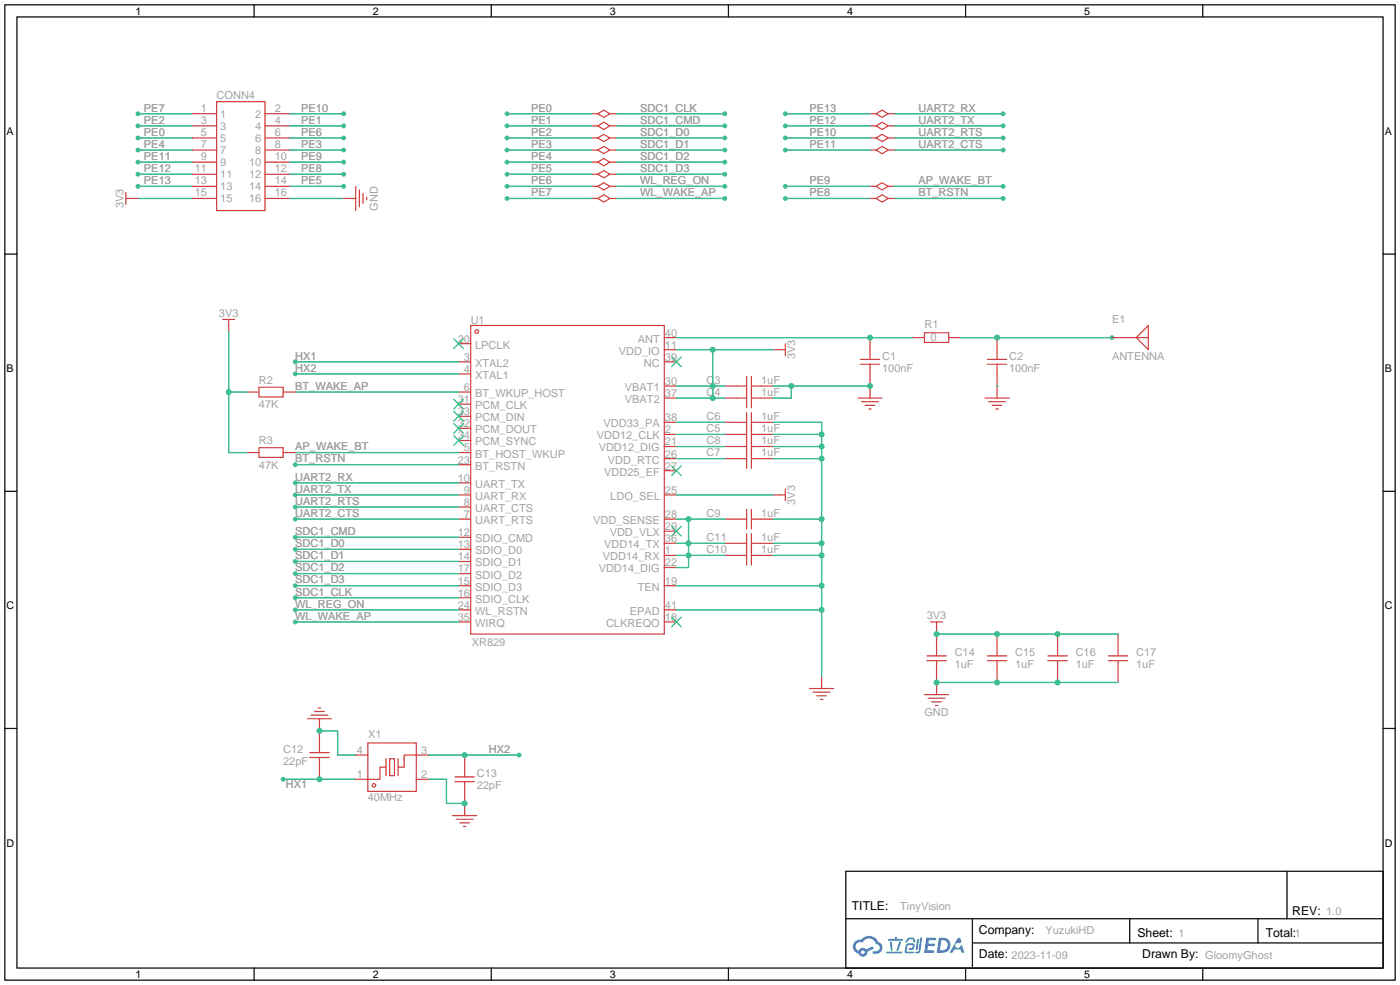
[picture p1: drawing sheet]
<svg xmlns="http://www.w3.org/2000/svg" width="294mm" height="207mm" viewBox="0 0 294 207" stroke-linecap="round" stroke-linejoin="round" font-family="sans-serif">
<g fill="#3dbd91">
<circle cx="62" cy="75.9" r=".51"/>
<circle cx="62" cy="78.5" r=".51"/>
<circle cx="62" cy="101.3" r=".51"/>
<circle cx="62" cy="103.9" r=".51"/>
<circle cx="62" cy="106.4" r=".51"/>
<circle cx="62" cy="109" r=".51"/>
<circle cx="62" cy="97.5" r=".51"/>
<circle cx="62" cy="112.8" r=".51"/>
<circle cx="62" cy="117.9" r=".51"/>
<circle cx="62" cy="120.4" r=".51"/>
<circle cx="62" cy="122.9" r=".51"/>
<circle cx="62" cy="125.5" r=".51"/>
<circle cx="62" cy="130.6" r=".51"/>
<circle cx="62" cy="115.3" r=".51"/>
<circle cx="233.4" cy="70.9" r=".51"/>
<circle cx="62" cy="128" r=".51"/>
<circle cx="59.4" cy="163.6" r=".51"/>
<circle cx="109" cy="158.5" r=".51"/>
<circle cx="72.1" cy="23.9" r=".51"/>
<circle cx="72.1" cy="26.4" r=".51"/>
<circle cx="72.1" cy="29" r=".51"/>
<circle cx="72.1" cy="31.5" r=".51"/>
<circle cx="72.1" cy="34" r=".51"/>
<circle cx="72.1" cy="36.6" r=".51"/>
<circle cx="72.1" cy="39.1" r=".51"/>
<circle cx="29" cy="29" r=".51"/>
<circle cx="29" cy="31.5" r=".51"/>
<circle cx="29" cy="34" r=".51"/>
<circle cx="29" cy="36.6" r=".51"/>
<circle cx="29" cy="23.9" r=".51"/>
<circle cx="29" cy="26.4" r=".51"/>
<circle cx="29" cy="39.1" r=".51"/>
<circle cx="210.6" cy="41.7" r=".51"/>
<circle cx="152.1" cy="41.7" r=".51"/>
<circle cx="152.1" cy="39.1" r=".51"/>
<circle cx="152.1" cy="36.6" r=".51"/>
<circle cx="152.1" cy="34" r=".51"/>
<circle cx="152.1" cy="31.5" r=".51"/>
<circle cx="152.1" cy="29" r=".51"/>
<circle cx="152.1" cy="26.4" r=".51"/>
<circle cx="106.4" cy="26.4" r=".51"/>
<circle cx="106.4" cy="29" r=".51"/>
<circle cx="106.4" cy="31.5" r=".51"/>
<circle cx="106.4" cy="34" r=".51"/>
<circle cx="106.4" cy="36.6" r=".51"/>
<circle cx="106.4" cy="39.1" r=".51"/>
<circle cx="106.4" cy="41.7" r=".51"/>
<circle cx="164.8" cy="41.7" r=".51"/>
<circle cx="152.1" cy="23.9" r=".51"/>
<circle cx="106.4" cy="23.9" r=".51"/>
<circle cx="210.6" cy="23.9" r=".51"/>
<circle cx="210.6" cy="26.4" r=".51"/>
<circle cx="210.6" cy="29" r=".51"/>
<circle cx="210.6" cy="31.5" r=".51"/>
<circle cx="164.8" cy="23.9" r=".51"/>
<circle cx="164.8" cy="26.4" r=".51"/>
<circle cx="164.8" cy="29" r=".51"/>
<circle cx="164.8" cy="31.5" r=".51"/>
<circle cx="210.6" cy="39.1" r=".51"/>
<circle cx="164.8" cy="39.1" r=".51"/>
</g>
<path d="M1 1h291.9v204.7h-291.9zM3.6 3.6h286.7v199.6h-286.7zM177.5 182.9h112.8v20.3h-112.8z" fill="none" stroke="#000" stroke-width=".25"/>
<g fill="#000" stroke="#000" stroke-width=".25">
<path d="M53.3 1v2.6zM103.1 1v2.6zM152.9 1v2.6zM202.7 1v2.6zM252.5 1v2.6zM1 53.3h2.6zM290.3 53.3h2.6zM1 103.1h2.6zM290.3 103.1h2.6zM1 152.9h2.6zM290.3 152.9h2.6zM177.6 192.8h112.6z"/>
<path d="M204.1 197.9h86.1zM204.1 192.8v10.2zM237.1 192.8v5.1zM264.1 192.8v5.1zM270.2 182.9v9.9zM53.3 203.2v2.5zM103.1 203.2v2.5zM152.9 203.2v2.5zM202.7 203.2v2.5zM252.5 203.2v2.5z"/>
</g>
<g fill="#5487ff">
<path d="M194.4 196.8h1.8l.3 .1-.1 .4-1.4 .1-.1 .6h1.2l.2 .3-.3 .3h-1.2l-.1 .9h1.3l.2 .2-.2 .3h-2z"/>
<path d="M201.1 196.8h.5l.2 1-.4 .2a.54 .54 0 0 0-.8 .2 .54 .54 0 0 0 .3 .8 .54 .54 0 0 0 .7-.5l.4-.2 .4 1.7h-.6l-.2-.7h-1.3l-.3 .7h-.7z"/>
<path d="M192.5 197.1h.5l-.4 2.1-.2 .2-.2-.2z"/>
<path d="M193.2 196.8h.4l-.4 2.8a.64 .64 0 0 1-.4 .5 .64 .64 0 0 1-.7-.2l.7-.3z"/>
<path d="M190.5 196.9l.5-.1h.8l.4 1-.4 .1-.3-.7-.7 .1a.68 .68 0 0 1-.7 .6l-.1-.2z"/>
<path d="M190.3 198.1l1.3-.1a.75 .75 0 0 1 .4 .8 .75 .75 0 0 1-.6 .6h-.6l-.1-.2 .3-.2h.4l.2-.6h-1l-.3 1.3h1.4l.2 .3-.3 .2h-1.3l-.3-.2-.1-.4z"/>
<path d="M186.1 199.7h3.1l.2 .2-.2 .3h-3.1z"/>
<path d="M188.7 197.6h.5l-.3 1.2a.73 .73 0 0 1-.5 .8l-.2-.2z"/>
<path d="M186.8 197.7h.4l.2 1.7-.2 .2-.2-.2z"/>
<path d="M186.4 197.1h1.4l.1-.4h.4v.4h1.1l.2 .2-.3 .2h-2.8z"/>
<path d="M197.1 196.8l-.5 3.2h1.1a1.64 1.64 0 0 0 1.8-1.6 1.64 1.64 0 0 0-1.9-1.6zM197.6 197.4a1.08 1.08 0 0 1 1.3 1.1 1.08 1.08 0 0 1-1.4 1h-.2z"/>
<path d="M179.5 197.6a1.5 1.5 0 0 0 .7 2.6 .99 .99 0 0 0 1.1 .6 .99 .99 0 0 0 .8-1l1.4-.7-.3-.5-1.3 .7-.2-.2a1 1 0 0 0-1.5 .5 .95 .95 0 0 1-.5-1.4 .95 .95 0 0 1 1.4-.3 1.46 1.46 0 0 1 1.5-.9 1.46 1.46 0 0 1 1.3 1.2 .78 .78 0 0 1 .7 1 .78 .78 0 0 1-1.1 .4 .3 .3 0 0 0-.4 .3 .3 .3 0 0 0 .3 .3 1.36 1.36 0 0 0 1.8-.8 1.36 1.36 0 0 0-.9-1.7 2.16 2.16 0 0 0-3.6-.5l-.7 .1zM180.8 199.9a.37 .37 0 0 1 .7 0 .37 .37 0 0 1-.7 0z"/>
</g>
<g fill="none" stroke="#d43d3d" stroke-width=".25">
<path d="M40.4 26.4h5.1M40.4 29h5.1M40.4 31.5h5.1M40.4 34h5.1M40.4 36.6h5.1M40.4 39.1h5.1M40.4 23.9h5.1M45.5 21.3h10.1v22.9h-10.1zM55.6 26.4h5.1M55.6 29h5.1M55.6 31.5h5.1M55.6 34h5.1"/>
<path d="M55.6 36.6h5.1M55.6 39.1h5.1M55.6 23.9h5.1M74.7 39.1v5.1M75.4 39.9v3.5M124.2 26.4h1.3M124.2 29h1.3M124.2 31.5h1.3M124.2 34h1.3M124.2 36.6h1.3M124.2 39.1h1.3M124.2 23.9h1.3"/>
<path d="M125.5 26.4l1.2-.7 1.3 .7-1.3 .8zM125.5 29l1.2-.8 1.3 .8-1.3 .7zM125.5 31.5l1.2-.8 1.3 .8-1.3 .8zM125.5 34l1.2-.7 1.3 .7-1.3 .8zM125.5 36.6l1.2-.8 1.3 .8-1.3 .7zM125.5 39.1l1.2-.7 1.3 .7-1.3 .8zM125.5 23.9l1.2-.8 1.3 .8-1.3 .7zM128 26.4h1.3M128 29h1.3M128 31.5h1.3M128 34h1.3M128 36.6h1.3"/>
<path d="M128 39.1h1.3M128 23.9h1.3M182.6 26.4h1.3M182.6 29h1.3M182.6 31.5h1.3M182.6 39.1h1.3M182.6 23.9h1.3M183.9 23.9l1.3-.8 1.2 .8-1.2 .7zM183.9 26.4l1.3-.7 1.2 .7-1.2 .8zM183.9 29l1.3-.8 1.2 .8-1.2 .7zM183.9 31.5l1.3-.8 1.2 .8-1.2 .8zM183.9 39.1l1.3-.7 1.2 .7-1.2 .8z"/>
<path d="M186.4 26.4h1.3M186.4 29h1.3M186.4 31.5h1.3M186.4 39.1h1.3M186.4 23.9h1.3M26.4 40.4v2.5M26.4 41.7h2.6M40.4 41.7h5.1M55.6 41.7h5.1M72.1 41.7h2.6M76.2 40.6v2.1M77 41.4v.5"/>
<path d="M124.2 41.7h1.3M125.5 41.7l1.2-.8 1.3 .8-1.3 .7zM128 41.7h1.3M182.6 41.7h1.3M183.9 41.7l1.3-.8 1.2 .8-1.2 .7zM186.4 41.7h1.3M46.7 67.1h2.6M48 67.1v2.5M96.3 75.9h2.5M96.3 78.5h2.5M96.3 72.1h2.5M98.8 68.3h40.6v64.8h-40.6z"/>
<path d="M139.4 75.9h2.6M139.4 73.4h2.6M139.4 70.9h2.6M156.7 79v6.6M157.7 79v6.6M162.3 73.4h2.5M164.8 72.1v2.6M180.6 76.5h4.1M180.6 75.4h4.1M182.6 70.9v4.5M182.6 76.5v7.1M191.5 70.9h2.6"/>
<path d="M194.1 69.9h5v2h-5zM199.1 70.9h2.6M207.3 76.5h4M207.3 75.4h4M209.3 70.9v4.5M209.3 76.5v7.1M233.4 70.9h7.6M238.5 70.9l2.5-2.6v5.1zM51.8 95h2.6M51.8 82.3h2.6M54.4 81.3h5v2h-5zM54.4 94h5v2h-5z"/>
<path d="M59.4 95h2.6M59.4 82.3h2.6M96.3 95h2.5M96.3 82.3h2.5M96.3 97.5h2.5M96.3 84.8h2.5M96.3 89.9h2.5M96.3 87.4h2.5M96.3 92.5h2.5M139.4 91.2h2.6M139.4 93.7h2.6M139.4 96.3h2.6"/>
<path d="M139.4 98.8h2.6M139.4 81h2.6M139.4 83.6h2.6M139.4 88.6h2.6M152.1 91.2h4.6M152.1 93.7h4.6M152.1 96.3h4.6M152.1 81h4.6M152.1 83.6h4.6M152.1 88.6h4.6M156.7 86.6v11.7M157.7 91.2h4.6"/>
<path d="M157.7 93.7h4.6M157.7 96.3h4.6M157.7 81h4.6M157.7 83.6h4.6M157.7 88.6h4.6M157.7 86.6v11.7M180.1 83.6h5.1M180.8 84.3h3.6M181.6 85.1h2M182.4 85.9h.5M206.8 83.6h5M207.5 84.3h3.6"/>
<path d="M208.3 85.1h2M209 85.9h.5M96.3 109h2.5M96.3 106.4h2.5M96.3 103.9h2.5M96.3 101.3h2.5M96.3 112.8h2.5M96.3 115.3h2.5M96.3 117.9h2.5M139.4 116.6h2.6M139.4 109h2.6M139.4 103.9h2.6"/>
<path d="M139.4 119.1h2.6M139.4 111.5h2.6M139.4 114h2.6M152.1 116.6h4.6M152.1 109h4.6M152.1 114h4.6M156.7 106.9v4.1M156.7 112v6.6M157.7 116.6h4.6M157.7 109h4.6M157.7 114h4.6M157.7 106.9v4.1"/>
<path d="M157.7 112v6.6M162.3 103.9h2.5M164.8 102.6v2.6M96.3 122.9h2.5M96.3 125.5h2.5M96.3 120.4h2.5M96.3 130.6h2.5M96.3 128h2.5M139.4 122.9h2.6M139.4 130.6h2.6M139.4 128h2.6M194.6 138.7h4"/>
<path d="M194.6 137.7h4M195.3 130.6h2.6M196.6 130.6v7.1M196.6 138.7v7.1M207.3 138.7h4M207.3 137.7h4M209.3 133.1v4.6M209.3 138.7v4.6M220 138.7h4M220 137.7h4M222 133.1v4.6M222 138.7v4.6"/>
<path d="M232.7 138.7h4M232.7 137.7h4M234.7 133.1v4.6M234.7 138.7v4.6M64.5 150.9h5.1M65 159h4.1M65 158h4.1M65.3 150.1h3.5M66 149.4h2.1M66.8 148.6h.5M67.1 150.9v7.1M67.1 159v4.6"/>
<path d="M74.7 158.5h2.5M77.2 156h10.2v10.1h-10.2zM81 159.3v3.5M81.8 159.3h1v3.5h-1zM83.6 159.3v3.5M89.9 158.5h-5.1v2.5h-1.2M97.5 158.5v4.6M169.9 144.5h5.1M170.7 145.3h3.5M171.4 146.1h2.1M172.2 146.8h.5M172.5 142v2.5"/>
<path d="M194.1 145.8h5M194.8 146.6h3.6M195.6 147.3h2M196.3 148.1h.5M81 161h-1.2v2.6h-5.1M87.4 163.6h2.5M95 171.2h5.1M95.5 163.1h4.1M95.5 164.1h4.1M95.8 172h3.5M96.5 172.7h2.1M97.3 173.5h.5"/>
<path d="M97.5 164.1v7.1"/>
<circle cx="100.1" cy="69.6" r=".38"/>
<circle cx="78.5" cy="164.8" r=".38"/>
</g>
<g fill="none" stroke="#3c3" stroke-width=".25">
<path d="M95.2 71.1l2.1 2.1M97.3 71.1l-2.1 2.1M141 74.9l2 2.1M143 74.9l-2 2.1M95.2 83.8l2.1 2.1M95.2 88.9l2.1 2M95.2 86.4l2.1 2M95.2 91.4l2.1 2.1M97.3 83.8l-2.1 2.1M97.3 88.9l-2.1 2M97.3 86.4l-2.1 2M97.3 91.4l-2.1 2.1"/>
<path d="M141 97.8l2 2M143 97.8l-2 2M141 110.5l2 2M143 110.5l-2 2M141 129.5l2 2.1M143 129.5l-2 2.1"/>
</g>
<g fill="none" stroke="#3dbd91" stroke-width=".25">
<path d="M29 23.9h11.4M29 26.4h11.4M29 29h11.4M29 31.5h11.4M29 34h11.4M29 36.6h11.4M29 39.1h11.4M60.7 23.9h11.4M60.7 26.4h11.4M60.7 29h11.4M60.7 31.5h11.4M60.7 34h11.4"/>
<path d="M60.7 36.6h11.4M60.7 39.1h11.4M106.4 23.9h17.8M106.4 26.4h17.8M106.4 29h17.8M106.4 31.5h17.8M106.4 34h17.8M106.4 36.6h17.8M106.4 39.1h17.8M129.3 23.9h22.8M129.3 26.4h22.8M129.3 29h22.8"/>
<path d="M129.3 31.5h22.8M129.3 34h22.8M129.3 36.6h22.8M129.3 39.1h22.8M164.8 23.9h17.8M164.8 26.4h17.8M164.8 29h17.8M164.8 31.5h17.8M164.8 39.1h17.8M187.7 23.9h22.9M187.7 26.4h22.9M187.7 29h22.9"/>
<path d="M187.7 31.5h22.9M187.7 39.1h22.9M29 41.7h11.4M60.7 41.7h11.4M106.4 41.7h17.8M129.3 41.7h22.8M164.8 41.7h17.8M187.7 41.7h22.9M48 69.6v25.4h3.8M62 75.9h34.3M62 78.5h34.3M142 73.4h20.3"/>
<path d="M142 70.9h49.5M149.6 73.4v10.2M201.7 70.9h31.7M48 82.3h3.8M62 82.3h34.3M62 95h34.3M62 97.5h34.3M142 83.6h10.1M142 81h10.1M142 96.3h10.1M142 93.7h10.1M142 91.2h10.1"/>
<path d="M142 88.6h10.1M162.3 81h20.3M162.3 96.3h10.2M162.3 93.7h10.2M162.3 91.2h10.2M162.3 88.6h10.2v53.4M166.1 81v2.6h-3.8M209.3 81h.1M62 101.3h34.3M62 103.9h34.3M62 106.4h34.3M62 109h34.3"/>
<path d="M62 112.8h34.3M62 117.9h34.3M62 115.3h34.3M142 103.9h20.3M142 109h10.1M142 114h10.1M142 116.6h10.1M144.5 109v10.1h-2.5M162.3 109h10.2M162.3 114h10.2M162.3 116.6h10.2M62 120.4h34.3"/>
<path d="M62 122.9h34.3M62 125.5h34.3M62 130.6h34.3M62 128h34.3M142 122.9h30.5M142 128h30.5M196.6 133.1h38.1M67.1 153.4h3.8v5.1h3.8M89.9 158.5h19.1M196.6 143.3h38.1M59.4 163.6h15.3M89.9 163.6h3.8v5.1h3.8"/>
</g>
<g fill="#3dbd91">
<circle cx="149.6" cy="83.6" r=".63"/>
<circle cx="149.6" cy="81" r=".63"/>
<circle cx="149.6" cy="73.4" r=".63"/>
<circle cx="182.6" cy="81" r=".63"/>
<circle cx="166.1" cy="81" r=".63"/>
<circle cx="182.6" cy="70.9" r=".63"/>
<circle cx="209.3" cy="70.9" r=".63"/>
<circle cx="67.1" cy="163.6" r=".63"/>
<circle cx="67.1" cy="153.4" r=".63"/>
<circle cx="97.5" cy="158.5" r=".63"/>
<circle cx="97.5" cy="168.7" r=".63"/>
<circle cx="144.5" cy="114" r=".63"/>
<circle cx="144.5" cy="116.6" r=".63"/>
<circle cx="144.5" cy="109" r=".63"/>
<circle cx="172.5" cy="109" r=".63"/>
<circle cx="172.5" cy="96.3" r=".63"/>
<circle cx="172.5" cy="114" r=".63"/>
<circle cx="172.5" cy="93.7" r=".63"/>
<circle cx="172.5" cy="116.6" r=".63"/>
<circle cx="172.5" cy="122.9" r=".63"/>
<circle cx="172.5" cy="128" r=".63"/>
<circle cx="172.5" cy="91.2" r=".63"/>
<circle cx="48" cy="82.3" r=".63"/>
<circle cx="196.6" cy="133.1" r=".63"/>
<circle cx="209.3" cy="133.1" r=".63"/>
<circle cx="222" cy="133.1" r=".63"/>
<circle cx="209.3" cy="143.3" r=".63"/>
<circle cx="196.6" cy="143.3" r=".63"/>
<circle cx="222" cy="143.3" r=".63"/>
</g>
<g font-size="2.6">
<text x="178.8" y="191">TITLE:</text>
<text x="205.5" y="196.1">Company:</text>
<text x="238.8" y="196.6">Sheet: 1</text>
<text x="265.7" y="196.6">Total:1</text>
<text x="271.3" y="192">REV: 1.0</text>
<text x="205.5" y="201.2">Date: 2023-11-09</text>
<text x="239.8" y="201.2">Drawn By: GloomyGhost</text>
</g>
<g font-size="2.3" fill="#a2a2a2">
<text x="30.2" y="23.4">PE7</text>
<text x="42.1" y="23.4">1</text>
<text x="45.5" y="20.9">CONN4</text>
<text x="57.7" y="23.4">2</text>
<text x="63.2" y="23.4">PE10</text>
<text x="111.5" y="23.4">PE0</text>
<text x="134.4" y="23.4">SDC1_CLK</text>
<text x="169.9" y="23.4">PE13</text>
<text x="192.8" y="23.4">UART2_RX</text>
<text x="30.2" y="28.5">PE0</text>
<text x="30.2" y="26">PE2</text>
<text x="42.1" y="26">3</text>
<text x="42.1" y="28.5">5</text>
<text x="46.2" y="27.2">3</text>
<text x="46.2" y="24.7">1</text>
<text x="46.2" y="29.8">5</text>
<text x="53.6" y="27.2">4</text>
<text x="53.6" y="24.7">2</text>
<text x="53.6" y="29.8">6</text>
<text x="57.7" y="26">4</text>
<text x="57.7" y="28.5">6</text>
<text x="63.2" y="26">PE1</text>
<text x="63.2" y="28.5">PE6</text>
<text x="111.5" y="26">PE1</text>
<text x="111.5" y="28.5">PE2</text>
<text x="134.4" y="28.5">SDC1_D0</text>
<text x="134.4" y="26">SDC1_CMD</text>
<text x="169.9" y="26">PE12</text>
<text x="169.9" y="28.5">PE10</text>
<text x="192.8" y="26">UART2_TX</text>
<text x="192.8" y="28.5">UART2_RTS</text>
<text x="30.2" y="31">PE4</text>
<text x="30.2" y="33.6">PE11</text>
<text x="42.1" y="31">7</text>
<text x="42.1" y="33.6">9</text>
<text x="46.2" y="32.3">7</text>
<text x="46.2" y="34.8">9</text>
<text x="52.3" y="34.8">10</text>
<text x="53.6" y="32.3">8</text>
<text x="57.7" y="31">8</text>
<text x="57.7" y="33.6">10</text>
<text x="63.2" y="31">PE3</text>
<text x="63.2" y="33.6">PE9</text>
<text x="111.5" y="31">PE3</text>
<text x="111.5" y="33.6">PE4</text>
<text x="134.4" y="33.6">SDC1_D2</text>
<text x="134.4" y="31">SDC1_D1</text>
<text x="169.9" y="31">PE11</text>
<text x="192.8" y="31">UART2_CTS</text>
<text x="30.2" y="36.1">PE12</text>
<text x="30.2" y="38.7">PE13</text>
<text x="40.9" y="36.1">11</text>
<text x="40.9" y="38.7">13</text>
<text x="40.9" y="41.2">15</text>
<text x="46.2" y="37.4">11</text>
<text x="46.2" y="39.9">13</text>
<text x="52.3" y="37.4">12</text>
<text x="52.3" y="39.9">14</text>
<text x="57.7" y="36.1">12</text>
<text x="57.7" y="38.7">14</text>
<text x="57.7" y="41.2">16</text>
<text x="63.2" y="36.1">PE8</text>
<text x="63.2" y="38.7">PE5</text>
<text x="111.5" y="36.1">PE5</text>
<text x="111.5" y="38.7">PE6</text>
<text x="111.5" y="41.2">PE7</text>
<text x="134.4" y="41.2">WL_WAKE_AP</text>
<text x="134.4" y="38.7">WL_REG_ON</text>
<text x="134.4" y="36.1">SDC1_D3</text>
<text x="169.9" y="41.2">PE8</text>
<text x="169.9" y="38.7">PE9</text>
<text x="192.8" y="41.2">BT_RSTN</text>
<text x="192.8" y="38.7">AP_WAKE_BT</text>
<text x="26" y="43.7" transform="rotate(-90 26 43.7)">3V3</text>
<text x="46.2" y="42.5">15</text>
<text x="52.3" y="42.5">16</text>
<text x="79.3" y="44.2" transform="rotate(-90 79.3 44.2)">GND</text>
<text x="46" y="66.5">3V3</text>
<text x="96.1" y="71.9">20</text>
<text x="98.8" y="68.1">U1</text>
<text x="133.9" y="71.9">ANT</text>
<text x="139.6" y="70.6">40</text>
<text x="194.1" y="68.9">R1</text>
<text x="195.3" y="71.7">0</text>
<text x="233.4" y="67.9">E1</text>
<text x="62" y="75.5">HX1</text>
<text x="97.4" y="75.7">3</text>
<text x="99.7" y="77">XTAL2</text>
<text x="99.7" y="73.2">LPCLK</text>
<text x="129.9" y="74.4">VDD_IO</text>
<text x="135.2" y="77">NC</text>
<text x="139.6" y="73.2">11</text>
<text x="139.6" y="75.7">39</text>
<text x="166.9" y="75.5" transform="rotate(-90 166.9 75.5)">3V3</text>
<text x="185.2" y="75.5">C1</text>
<text x="211.8" y="75.5">C2</text>
<text x="233.4" y="75.5">ANTENNA</text>
<text x="54.4" y="80.6">R2</text>
<text x="62" y="78">HX2</text>
<text x="62" y="81.8">BT_WAKE_AP</text>
<text x="97.4" y="78.3">4</text>
<text x="97.4" y="82.1">6</text>
<text x="99.7" y="79.5">XTAL1</text>
<text x="99.7" y="83.3">BT_WKUP_HOST</text>
<text x="131.2" y="82.1">VBAT1</text>
<text x="139.6" y="80.8">30</text>
<text x="139.6" y="83.3">37</text>
<text x="148.3" y="80.6">C3</text>
<text x="148.3" y="83.1">C4</text>
<text x="159.8" y="80.6">1uF</text>
<text x="159.8" y="83.1">1uF</text>
<text x="185.2" y="78">100nF</text>
<text x="211.8" y="78">100nF</text>
<text x="54.4" y="85.7">47K</text>
<text x="96.1" y="84.6">31</text>
<text x="96.1" y="89.7">32</text>
<text x="96.1" y="87.1">33</text>
<text x="99.7" y="85.9">PCM_CLK</text>
<text x="99.7" y="88.4">PCM_DIN</text>
<text x="126.7" y="89.7">VDD33_PA</text>
<text x="131.2" y="84.6">VBAT2</text>
<text x="139.6" y="88.4">38</text>
<text x="148.3" y="88.2">C6</text>
<text x="159.8" y="88.2">1uF</text>
<text x="54.4" y="93.3">R3</text>
<text x="62" y="94.5">AP_WAKE_BT</text>
<text x="96.1" y="92.2">34</text>
<text x="97.4" y="94.8">5</text>
<text x="99.7" y="91">PCM_DOUT</text>
<text x="99.7" y="93.5">PCM_SYNC</text>
<text x="125.3" y="92.2">VDD12_CLK</text>
<text x="125.7" y="94.8">VDD12_DIG</text>
<text x="139.6" y="91">2</text>
<text x="139.6" y="93.5">21</text>
<text x="148.3" y="95.8">C7</text>
<text x="148.3" y="93.3">C8</text>
<text x="148.3" y="90.7">C5</text>
<text x="159.8" y="95.8">1uF</text>
<text x="159.8" y="93.3">1uF</text>
<text x="159.8" y="90.7">1uF</text>
<text x="54.4" y="98.4">47K</text>
<text x="62" y="100.9">UART2_RX</text>
<text x="62" y="97.1">BT_RSTN</text>
<text x="96.1" y="101.1">10</text>
<text x="96.1" y="97.3">23</text>
<text x="99.7" y="96">BT_HOST_WKUP</text>
<text x="99.7" y="98.6">BT_RSTN</text>
<text x="126.8" y="99.8">VDD25_EF</text>
<text x="127.6" y="97.3">VDD_RTC</text>
<text x="139.6" y="96">26</text>
<text x="139.6" y="98.6">27</text>
<text x="62" y="103.4">UART2_TX</text>
<text x="62" y="106">UART2_RTS</text>
<text x="97.4" y="106.2">8</text>
<text x="97.4" y="103.7">9</text>
<text x="99.7" y="107.5">UART_CTS</text>
<text x="99.7" y="104.9">UART_RX</text>
<text x="99.7" y="102.4">UART_TX</text>
<text x="128.1" y="104.9">LDO_SEL</text>
<text x="139.6" y="103.7">25</text>
<text x="166.9" y="105.9" transform="rotate(-90 166.9 105.9)">3V3</text>
<text x="62" y="108.5">UART2_CTS</text>
<text x="62" y="112.3">SDC1_CMD</text>
<text x="96.1" y="112.5">12</text>
<text x="97.4" y="108.7">7</text>
<text x="99.7" y="110">UART_RTS</text>
<text x="99.7" y="113.8">SDIO_CMD</text>
<text x="124.5" y="110">VDD_SENSE</text>
<text x="128" y="112.5">VDD_VLX</text>
<text x="139.6" y="108.7">28</text>
<text x="139.6" y="111.3">29</text>
<text x="139.6" y="113.8">36</text>
<text x="148.3" y="113.6">C11</text>
<text x="148.3" y="108.5">C9</text>
<text x="159.8" y="113.6">1uF</text>
<text x="159.8" y="108.5">1uF</text>
<text x="62" y="117.4">SDC1_D1</text>
<text x="62" y="119.9">SDC1_D2</text>
<text x="62" y="114.9">SDC1_D0</text>
<text x="96.1" y="115.1">13</text>
<text x="96.1" y="117.6">14</text>
<text x="99.7" y="116.4">SDIO_D0</text>
<text x="99.7" y="118.9">SDIO_D1</text>
<text x="126.6" y="117.6">VDD14_RX</text>
<text x="126.8" y="115.1">VDD14_TX</text>
<text x="139.6" y="116.4">1</text>
<text x="139.6" y="118.9">22</text>
<text x="148.3" y="116.1">C10</text>
<text x="159.8" y="116.1">1uF</text>
<text x="62" y="122.5">SDC1_D3</text>
<text x="62" y="125">SDC1_CLK</text>
<text x="96.1" y="122.7">15</text>
<text x="96.1" y="125.2">16</text>
<text x="96.1" y="120.2">17</text>
<text x="99.7" y="124">SDIO_D3</text>
<text x="99.7" y="121.4">SDIO_D2</text>
<text x="125.7" y="120.2">VDD14_DIG</text>
<text x="133.9" y="124">TEN</text>
<text x="139.6" y="122.7">19</text>
<text x="62" y="130.1">WL_WAKE_AP</text>
<text x="62" y="127.6">WL_REG_ON</text>
<text x="96.1" y="127.8">24</text>
<text x="96.1" y="130.3">35</text>
<text x="99.7" y="126.5">SDIO_CLK</text>
<text x="99.7" y="129.1">WL_RSTN</text>
<text x="99.7" y="131.6">WIRQ</text>
<text x="127.2" y="131.6">CLKREQO</text>
<text x="132.2" y="129.1">EPAD</text>
<text x="139.6" y="130.3">18</text>
<text x="139.6" y="127.8">41</text>
<text x="194.5" y="130">3V3</text>
<text x="99" y="135.7">XR829</text>
<text x="200.4" y="137.7">C14</text>
<text x="213.1" y="137.7">C15</text>
<text x="225.8" y="137.7">C16</text>
<text x="238.5" y="137.7">C17</text>
<text x="200.4" y="140.3">1uF</text>
<text x="213.1" y="140.3">1uF</text>
<text x="225.8" y="140.3">1uF</text>
<text x="238.5" y="140.3">1uF</text>
<text x="77.3" y="155">X1</text>
<text x="194" y="150.3">GND</text>
<text x="59.4" y="158">C12</text>
<text x="59.4" y="160.6">22pF</text>
<text x="74.9" y="158.3">4</text>
<text x="88.4" y="158.3">3</text>
<text x="102.6" y="158">HX2</text>
<text x="60" y="165.4">HX1</text>
<text x="74.9" y="163.3">1</text>
<text x="88.4" y="163.3">2</text>
<text x="100.1" y="163.1">C13</text>
<text x="100.1" y="165.7">22pF</text>
<text x="77.2" y="168.2">40MHz</text>
<text x="189" y="191.1">TinyVision</text>
<text x="219.5" y="196.1">YuzukiHD</text>
</g>
<g font-size="2.2">
<text x="28.4" y="3.1">1</text>
<text x="78.2" y="3.1">2</text>
<text x="128" y="3.1">3</text>
<text x="177.8" y="3.1">4</text>
<text x="227.6" y="3.1">5</text>
<text x="1.4" y="28.3">A</text>
<text x="290.7" y="28.3">A</text>
<text x="1.4" y="78.1">B</text>
<text x="290.7" y="78.1">B</text>
<text x="1.4" y="127.9">C</text>
<text x="290.7" y="127.9">C</text>
<text x="1.4" y="177.7">D</text>
<text x="290.7" y="177.7">D</text>
<text x="28.4" y="205.3">1</text>
<text x="78.2" y="205.3">2</text>
<text x="128" y="205.3">3</text>
<text x="177.8" y="205.3">4</text>
<text x="227.6" y="205.3">5</text>
</g>
</svg>
